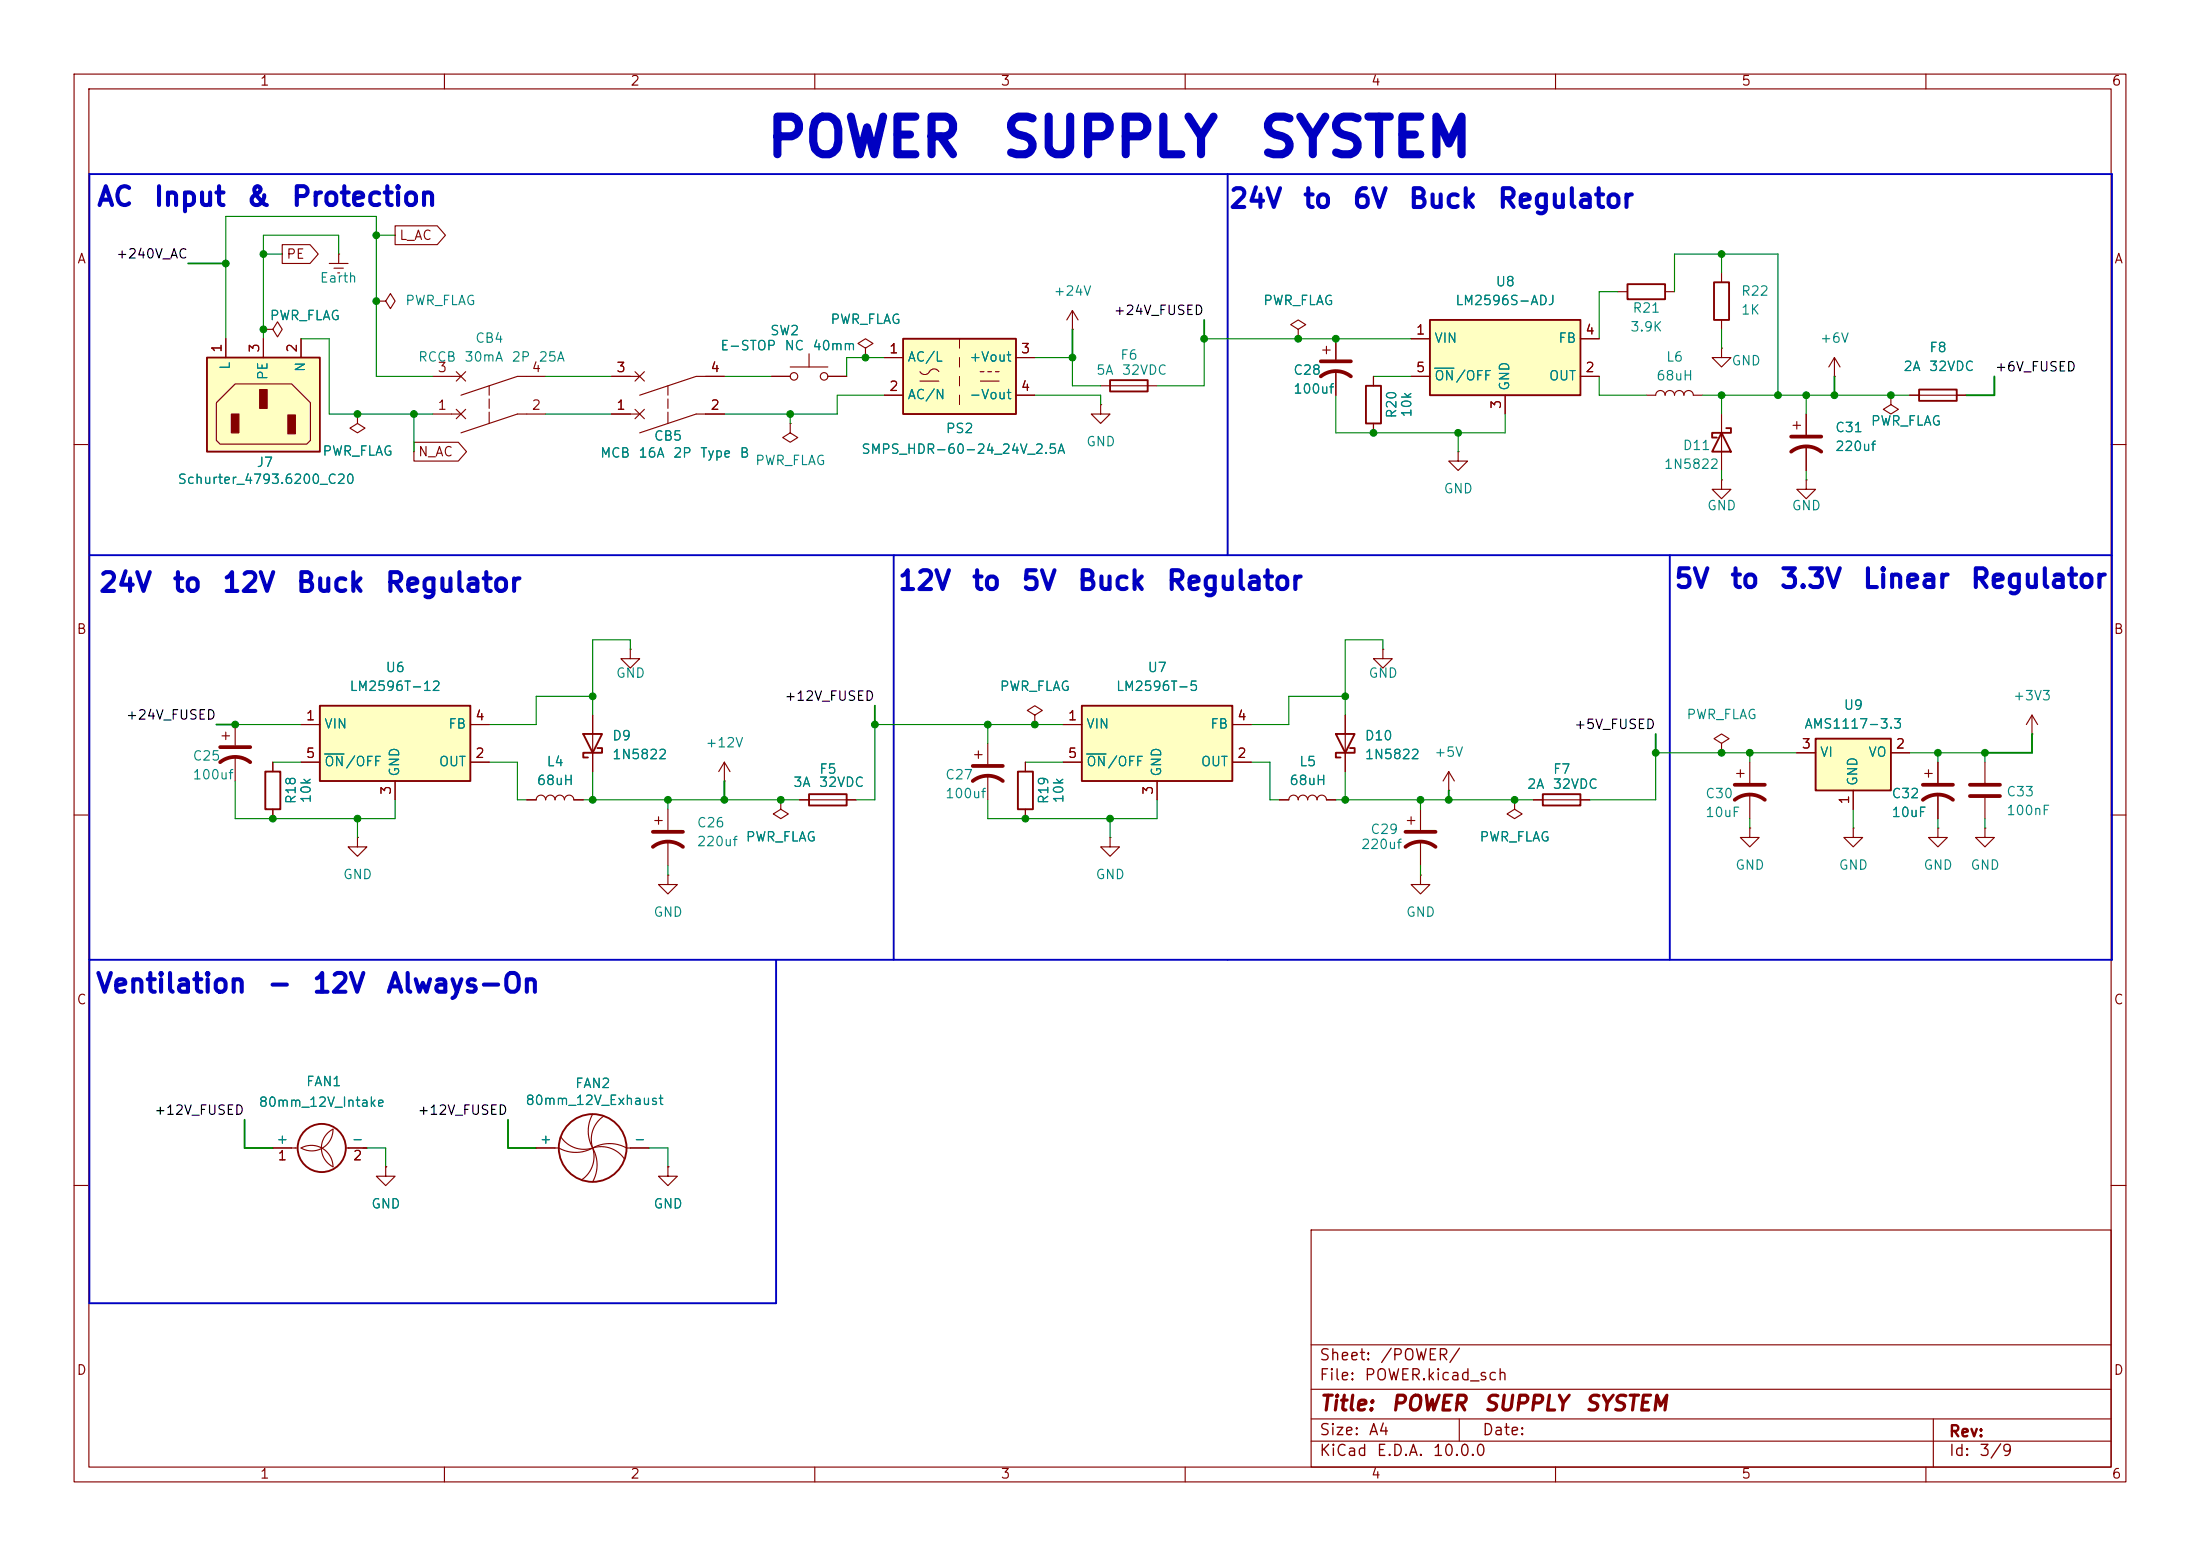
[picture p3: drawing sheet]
<svg xmlns="http://www.w3.org/2000/svg" width="297mm" height="210mm" viewBox="0 0 297 210" stroke-linecap="round" stroke-linejoin="round" font-family="sans-serif">
<g fill="none" stroke="#840000" stroke-width=".15">
<path d="M10 10h277v190h-277zM12 12h273v186h-273zM60 10v2M110 10v2M160 10v2M210 10v2M260 10v2M232.4 36.8v1.3M175.3 44.5l1-.7-1-.6-1.1 .6 1.1 .7v1.2M175.3 45.7h.1M222.2 53.3h1.3a.64 .64 0 0 1 .7-.6 .64 .64 0 0 1 .6 .6 .64 .64 0 0 1 .6-.6 .64 .64 0 0 1 .7 .6 .64 .64 0 0 1 .6-.6 .64 .64 0 0 1 .6 .6 .64 .64 0 0 1 .7-.6 .64 .64 0 0 1 .6 .6h1.3M232.4 47v1.3h1.3l-1.3 1.2-1.3-1.2h1.3"/>
<path d="M232.4 47h.1M232.4 43.2v1.3M242.1 57.4h1M242.6 56.9v1M243.8 55.9v2.8M247.6 50.8h.1M247.6 48.3l-.7 1.2M247.6 48.3l.8 1.2M247.6 48.3v2.5M255.3 53.3v1.3l1 .6-1 .7-1-.7 1-.6M255.3 53.3h.1M257.8 53.3h7.6"/>
<path d="M10 60h2M243.8 60.2v3.3M285 60h2M30 99.3h1M30.5 98.8v1M31.7 97.8v2.8M274.3 99.1h.1M274.3 96.5l-.7 1.3M274.3 96.5l.8 1.3M274.3 96.5v2.6M10 110h2M31.7 102.1v3.3"/>
<path d="M36.8 102.9v1.2M36.8 109.2v1.3M172.7 108h1.3a.64 .64 0 0 1 .6-.7 .64 .64 0 0 1 .7 .7 .64 .64 0 0 1 .6-.7 .64 .64 0 0 1 .6 .7 .64 .64 0 0 1 .7-.7 .64 .64 0 0 1 .6 .7 .64 .64 0 0 1 .6-.7 .64 .64 0 0 1 .7 .7h1.2M190 110.7h1M190.5 110.2v1.1M191.8 118.1v1.3h1.2l-1.2 1.3-1.3-1.3h1.3M191.8 118.1h.1M191.8 109.2v2.8M191.8 113.5v3.3M195.6 106.7h.1M195.6 104.1l-.8 1.3M195.6 104.1l.7 1.3"/>
<path d="M195.6 104.1v2.6M204.5 108v1.2l1 .7-1 .6-1-.6 1-.7M204.5 108h.1M207 108h7.6M232.4 100.3l1-.6-1-.6-1 .6 1 .6v1.3M232.4 101.6h.1M236.2 111.8v1.2h1.3l-1.3 1.3-1.3-1.3h1.3M236.2 111.8h.1M259.8 104.4h1.1M260.3 103.9v1M261.6 111.8v1.2h1.3l-1.3 1.3-1.3-1.3h1.3M261.6 111.8h.1"/>
<path d="M261.6 102.9v2.8M261.6 107.2v3.3M268 111.8v1.2h1.2l-1.2 1.3-1.3-1.3h1.3M268 111.8h.1M268 102.9v2.8M268 107.7v2.8M285 110h2M10 160h2M177 166h108v32h-108zM285 160h2M60 198v2M110 198v2"/>
<path d="M160 198v2M177 194.5h108M177 191.5h108M177 187.5h108M177 181.5h108M197 191.5v3M210 198v2M260 198v2M261 191.5v6.5"/>
</g>
<path d="M241.8 58.9h4.1M241.8 61a3.3 3.3 0 0 1 4.1 0M29.7 102.9a3.3 3.3 0 0 1 4.1 0M29.7 100.8h4.1M189.7 114.3a3.3 3.3 0 0 1 4.1 0M189.7 112.3h4.1M259.6 108a3.3 3.3 0 0 1 4.1 0M259.6 105.9h4.1M265.9 105.9h4.1M265.9 107.4h4.1" fill="none" stroke="#840000" stroke-width=".51"/>
<path d="M231.4 38.1h2v5.1h-2zM259.1 52.6h5.1v1.5h-5.1zM35.8 104.1h2v5.1h-2zM208.3 107.2h5.1v1.5h-5.1z" fill="none" stroke="#840000" stroke-width=".25"/>
<path d="M245.1 99.7h10.2v7h-10.2z" fill="#ffffc2"/>
<path d="M232.4 58.4l1.3 2.6h-2.6zM233 57.8h.7v.6h-2.6v.7h.7M78.7 99.1h2.6l-1.3 2.5zM245.1 99.7h10.2v7h-10.2zM80.6 101h.7v.6h-2.6v.6h.7M109.2 107.2h5.1v1.5h-5.1z" fill="none" stroke="#840000" stroke-width=".25"/>
<g fill="none" stroke="#840000" stroke-width=".15">
<path d="M58.4 50.8h3.8M58.4 55.9h3.8M61.6 55.2l1.3 1.3M61.6 50.2l1.3 1.2M62.9 55.2l-1.3 1.3M62.9 50.2l-1.3 1.2M66 52.1v1.2M66 53.8v1.3M66 55.6v1.6M73.7 50.8h-3.9l-7.6 2.5M73.7 55.9h-3.9l-7.6 2.5M82.5 50.8h3.9"/>
<path d="M82.5 55.9h3.9M85.7 55.2l1.3 1.3M85.7 50.2l1.3 1.2M87 55.2l-1.3 1.3M87 50.2l-1.3 1.2M90.2 52.1v1.2M90.2 53.8v1.3M90.2 55.6v1.6M97.8 50.8h-3.8l-7.6 2.5M97.8 55.9h-3.8l-7.6 2.5M104.1 50.8h2.6M106.7 57.2v1.2l1 .7-1 .6-1-.6 1-.7"/>
<path d="M106.7 57.2h.1M106.7 49.5h5.1M109.2 47.8v1.7M111.8 50.8h2.5M116.8 47l1.1-.6-1.1-.7-1 .7 1 .6v1.3M116.8 48.3h.1M144.8 44.5h.1M144.8 41.9l-.8 1.3M144.8 41.9l.7 1.3M144.8 41.9v2.6M232.4 55.9v7.6M196.8 61v1.2h1.3l-1.3 1.3-1.2-1.3h1.2"/>
<path d="M196.8 61h.1M232.4 64.8v1.2h1.3l-1.3 1.3-1.3-1.3h1.3M232.4 64.8h.1M243.8 64.8v1.2h1.3l-1.3 1.3-1.2-1.3h1.2M243.8 64.8h.1M80 96.5v7.6M85.1 87.6v1.3h1.3l-1.3 1.3-1.3-1.3h1.3M85.1 87.6h.1M71.1 108h1.3a.64 .64 0 0 1 .6-.7 .64 .64 0 0 1 .7 .7 .64 .64 0 0 1 .6-.7 .64 .64 0 0 1 .6 .7 .64 .64 0 0 1 .7-.7 .64 .64 0 0 1 .6 .7 .64 .64 0 0 1 .6-.7 .64 .64 0 0 1 .7 .7h1.2M97.8 105.4h.1M97.8 102.9l-.8 1.2M97.8 102.9l.8 1.2"/>
<path d="M97.8 102.9v2.5M107.9 108h7.7M131.6 101.9h1M132.1 101.3v1.1M133.3 100.3v2.8M133.3 104.6v3.4M234.4 104.4h1.1M234.9 103.9v1M236.2 102.9v2.8M236.2 107.2v3.3M242.6 101.6h2.5M250.2 111.8v1.2h1.3l-1.3 1.3-1.3-1.3h1.3"/>
<path d="M250.2 111.8h.1M250.2 106.7v2.5M255.3 101.6h2.5"/>
<circle cx="107.2" cy="50.8" r=".51"/>
<circle cx="111.3" cy="50.8" r=".51"/>
</g>
<path d="M131.3 105.4a3.3 3.3 0 0 1 4.1 0M131.3 103.4h4.1M234.2 108a3.3 3.3 0 0 1 4.1 0M234.2 105.9h4.1" fill="none" stroke="#840000" stroke-width=".51"/>
<path d="M121.9 45.7h15.3v10.2h-15.3z" fill="#ffffc2"/>
<path d="M121.9 45.7h15.3v10.2h-15.3zM149.9 51.3h5v1.5h-5z" fill="none" stroke="#840000" stroke-width=".25"/>
<g fill="none" stroke="#840000" stroke-width=".15">
<path d="M119.4 48.3h2.5M119.4 53.3h2.5M124.2 50.2a.77 .77 0 0 0 .8 .3 .77 .77 0 0 0 .6-.5 .73 .73 0 0 1 1.1 .2M124.2 51.4h2.5M129.5 45.7v1.3M129.5 48.3v1.2M129.5 50.8v1.3M129.5 53.3v1.3M132.3 51.4h2.6M132.3 50.2h.5M133.3 50.2h.6M134.4 50.2h.5"/>
<path d="M137.2 48.3h2.5M137.2 53.3h2.5M148.6 54.6v1.3h1.3l-1.3 1.3-1.3-1.3h1.3M148.6 54.6h.1M148.6 52.1h7.6"/>
</g>
<path d="M193 43.2h20.4v10.1h-20.4z" fill="#ffffc2"/>
<path d="M193 43.2h20.4v10.1h-20.4z" fill="none" stroke="#840000" stroke-width=".25"/>
<path d="M190.5 45.7h2.5M190.5 50.8h2.5M203.2 53.3v2.6M213.4 45.7h2.5M213.4 50.8h2.5" fill="none" stroke="#840000" stroke-width=".15"/>
<path d="M193.7 49.7h2.6" fill="none" stroke="#008484" stroke-width=".15"/>
<path d="M146 95.3h20.4v10.1h-20.4z" fill="#ffffc2"/>
<g fill="none" stroke="#840000" stroke-width=".25">
<path d="M219.7 38.4h5.1v2h-5.1zM184.4 52.1h2v5.1h-2zM146 95.3h20.4v10.1h-20.4zM180.3 99.1h2.6l-1.3 2.5zM137.4 104.1h2v5.1h-2zM182.2 101h.7v.6h-2.6v.6h.7"/>
<circle cx="80" cy="154.9" r="4.6"/>
</g>
<g fill="none" stroke="#840000" stroke-width=".15">
<path d="M44.4 35.6h2.6M45.1 36.2h1.3M45.6 36.8h.2M45.7 34.3h.1M45.7 34.3v1.3M218.4 39.4h1.3M224.8 39.4h1.3M35.6 44.5h1.2l.7-1.1 .6 1.1-.6 1-.7-1M35.6 44.5h.1M48.3 55.9v1.3l1 .6-1 .6-1.1-.6 1.1-.6M48.3 55.9h.1M50.8 40.6h1.3l.6-1 .6 1-.6 1.1-.6-1.1"/>
<path d="M50.8 40.6h.1M178.6 47.2h1M179.1 46.7v1.1M180.3 45.7v2.8M180.3 50v3.3M185.4 50.8v1.3M185.4 57.2v1.2M139.7 96.5l1-.6-1-.6-1 .6 1 .6v1.3M139.7 97.8h.1M143.5 97.8h2.5M166.4 97.8h2.5M181.6 96.5v7.6"/>
<path d="M186.7 87.6v1.3h1.3l-1.3 1.3-1.3-1.3h1.3M186.7 87.6h.1M88.4 110.7h1M88.9 110.2v1.1M90.2 118.1v1.3h1.2l-1.2 1.3-1.3-1.3h1.3M90.2 118.1h.1M90.2 109.2v2.8M90.2 113.5v3.3M105.4 108v1.2l1 .7-1 .6-1-.6 1-.7M105.4 108h.1M138.4 102.9v1.2M138.4 109.2v1.3"/>
<path d="M143.5 102.9h2.5M149.9 113v1.3h1.2l-1.2 1.3-1.3-1.3h1.3M149.9 113h.1M156.2 105.4v2.6M166.4 102.9h2.5M72.4 154.9h3a4.7 4.7 0 0 0 4.6 0M75.7 153.4a3.8 3.8 0 0 0 4.3 1.5M80 154.9a4.7 4.7 0 0 1 4.6 0h3M80 154.9a3.8 3.8 0 0 1 4.3 1.6M80 154.9a4.7 4.7 0 0 1 0 4.6M80 154.9a3.8 3.8 0 0 1-1.5 4.4M80 150.4a4.7 4.7 0 0 0 0 4.5"/>
<path d="M81.5 150.6a3.8 3.8 0 0 0-1.5 4.3M90.2 157.5v1.3h1.2l-1.2 1.2-1.3-1.2h1.3M90.2 157.5h.1"/>
</g>
<path d="M146.7 101.8h2.6" fill="none" stroke="#008484" stroke-width=".15"/>
<path d="M178.3 50.8a3.3 3.3 0 0 1 4.1 0M178.3 48.8h4.1M88.1 114.3a3.3 3.3 0 0 1 4.1 0M88.1 112.3h4.1" fill="none" stroke="#840000" stroke-width=".51"/>
<g fill="#ffffc2">
<path d="M27.9 48.3h15.3v12.7h-15.3z"/>
<path d="M29.2 54.4l2.5-2.6h7.7l2.5 2.6v5l-.5 .5h-11.7l-.5-.5z"/>
</g>
<g fill="none" stroke="#840000" stroke-width=".25">
<path d="M27.9 48.3h15.3v12.7h-15.3z"/>
<circle cx="43.4" cy="154.9" r="3.3"/>
</g>
<path d="M29.2 54.4l2.5-2.6h7.7l2.5 2.6v5l-.5 .5h-11.7l-.5-.5zM30.5 45.7v2.6M35.6 45.7v2.6M40.6 45.7v2.6M48.3 113v1.3h1.2l-1.2 1.3-1.3-1.3h1.3M48.3 113h.1M36.8 154.9h3.4M40.6 154.9a2.92 2.92 0 0 1 4.4 2.6 2.84 2.84 0 0 1-1.6-2.6 2.84 2.84 0 0 1 1.6-2.5 2.86 2.86 0 0 1-4.4 2.5zM46.7 154.9h2.8M52.1 157.5v1.3h1.2l-1.2 1.2-1.3-1.2h1.3M52.1 157.5h.1" fill="none" stroke="#840000" stroke-width=".15"/>
<g fill="#840000" stroke="#840000" stroke-width=".15">
<path d="M38.9 56h1v2.5h-1z"/>
<path d="M31.2 55.9h1.1v2.5h-1.1z"/>
<path d="M35.1 52.6h1v2.5h-1z"/>
</g>
<path d="M43.2 95.3h20.3v10.1h-20.3z" fill="#ffffc2"/>
<path d="M43.2 95.3h20.3v10.1h-20.3z" fill="none" stroke="#840000" stroke-width=".25"/>
<g fill="none" stroke="#840000" stroke-width=".15">
<path d="M38.1 33h3.8l1.1 1.3-1.1 1.3h-3.8zM53.3 30.5h5.7l1.1 1.3-1.1 1.2h-5.7zM30.5 45.7v2.6M35.6 44.5h.1M35.6 45.7v2.6M40.6 45.7v2.6M48.3 55.9h.1M55.9 59.7h6l1.1 1.3-1.1 1.2h-6zM82.5 50.8h2.6M82.5 55.9h2.6M95.2 50.8h2.6M95.2 55.9h2.6"/>
<path d="M104.1 50.8h2.6M111.8 50.8h2.5M116.8 48.3h.1M119.4 48.3h2.5M119.4 53.3h2.5M137.2 48.3h2.5M137.2 53.3h2.5M175.3 45.7h.1M180.3 45.7v2.8M180.3 50v3.3M185.4 50.8v1.3M185.4 57.2v1.2"/>
<path d="M190.5 50.8h2.5M190.5 45.7h2.5M203.2 53.3v2.6M213.4 50.8h2.5M213.4 45.7h2.5M243.8 55.9v2.8M255.3 53.3h.1M257.8 53.3h1.3M264.2 53.3h1.2M243.8 60.2v3.3M40.6 97.8h2.6M63.5 97.8h2.5"/>
<path d="M80 96.5v2.6M139.7 97.8h.1M143.5 97.8h2.5M166.4 97.8h2.5M181.6 96.5v2.6M36.8 102.9v1.2M36.8 109.2v1.3M40.6 102.9h2.6M53.3 105.4v2.6M63.5 102.9h2.5M71.1 108h1.3M77.5 108h1.2"/>
<path d="M80 101.6v2.5M105.4 108h.1M107.9 108h1.3M114.3 108h1.3M138.4 102.9v1.2M138.4 109.2v1.3M143.5 102.9h2.5M156.2 105.4v2.6M166.4 102.9h2.5M172.7 108h1.3M179.1 108h1.2M181.6 101.6v2.5"/>
<path d="M204.5 108h.1M207 108h1.3M213.4 108h1.2M242.6 101.6h2.5M250.2 106.7v2.5M255.3 101.6h2.5M261.6 102.9v2.8M261.6 107.2v3.3M36.8 154.9h2.6M47 154.9h2.5M52.1 157.5h.1M72.4 154.9h2.5"/>
<path d="M85.1 154.9h2.5M90.2 157.5h.1"/>
</g>
<path d="M193.7 49.7h2.6M43.8 101.8h2.6M146.7 101.8h2.6" fill="none" stroke="#008484" stroke-width=".15"/>
<path d="M165.7 23.5v51.4M12.1 74.9h273M120.6 74.9v54.6M225.4 74.9v54.6M12.1 129.5h273v-106h-273v152.4h92.7v-46.4" fill="none" stroke="#0000c2" stroke-width=".25"/>
<g fill="none" stroke="#008400" stroke-width=".15">
<path d="M35.6 34.3h2.5M45.7 34.3v-2.5h-10.1v13.9M50.8 31.8h2.5M218.4 39.4h-2.5v6.3M226.1 39.4v-5.1h13.9v19M232.4 34.3v2.5M30.5 45.7v-16.5h20.3v21.6h7.6M40.6 45.7h3.8v10.2h14M55.9 55.9v5.1M73.7 50.8h8.8M73.7 55.9h8.8M97.8 50.8h6.3"/>
<path d="M106.7 55.9v1.3M119.4 53.3h-6.4v2.6h-15.2M119.4 48.3h-5.1v2.5M139.7 48.3h5.1v3.8h3.8M139.7 53.3h8.9v1.3M180.3 53.3v5.1h22.9v-2.5M185.4 50.8h5.1M190.5 45.7h-27.9v6.4h-6.4M196.8 58.4v2.6M215.9 50.8v2.5h6.3M229.9 53.3h27.9M232.4 44.5v2.5"/>
<path d="M232.4 53.3v2.6M243.8 53.3v2.6M232.4 63.5v1.3M243.8 63.5v1.3M31.7 97.8h8.9M80 94h-7.6v3.8h-6.4M85.1 87.6v-1.2h-5.1v10.1M133.3 97.8v2.5M143.5 97.8h-25.4v10.2h-2.5M181.6 94h-7.6v3.8h-5.1M186.7 87.6v-1.2h-5.1v10.1M31.7 105.4v5.1h21.6v-2.5"/>
<path d="M36.8 102.9h3.8M48.3 110.5v2.5M66 102.9h3.8v5.1h1.3M78.7 108h29.2M80 104.1v3.9M90.2 108v1.2M90.2 116.8v1.3M133.3 108v2.5h22.9v-2.5M138.4 102.9h5.1M149.9 110.5v2.5M168.9 102.9h2.5v5.1h1.3M180.3 108h26.7"/>
<path d="M181.6 104.1v3.9M191.8 108v1.2M191.8 116.8v1.3M236.2 101.6v1.3M236.2 110.5v1.3M242.6 101.6h-19.1v6.4h-8.9M250.2 109.2v2.6M257.8 101.6h10.2v1.3M261.6 101.6v1.3M261.6 110.5v1.3M268 110.5v1.3M49.5 154.9h2.6v2.6"/>
<path d="M87.6 154.9h2.6v2.6"/>
</g>
<g fill="none" stroke="#008400" stroke-width=".25">
<path d="M25.4 35.6h5.1M144.8 44.5v3.8M162.6 43.2v2.5M247.6 50.8v2.5M269.2 50.8v2.5h-3.8M29.2 97.8h2.5M118.1 95.3v2.5M223.5 99.1v2.5M274.3 99.1v2.5h-6.3M97.8 105.4v2.6M195.6 106.7v1.3M33 151.1v3.8h3.8"/>
<path d="M68.6 151.1v3.8h3.8"/>
</g>
<g fill="#008400" stroke="#008400" stroke-width=".14">
<circle cx="50.8" cy="31.8" r=".46"/>
<circle cx="48.3" cy="55.9" r=".46"/>
<circle cx="55.9" cy="55.9" r=".46"/>
<circle cx="35.6" cy="44.5" r=".46"/>
<circle cx="50.8" cy="40.6" r=".46"/>
<circle cx="30.5" cy="35.6" r=".46"/>
<circle cx="35.6" cy="34.3" r=".46"/>
<circle cx="138.4" cy="110.5" r=".46"/>
<circle cx="133.3" cy="97.8" r=".46"/>
<circle cx="97.8" cy="108" r=".46"/>
<circle cx="105.4" cy="108" r=".46"/>
<circle cx="80" cy="94" r=".46"/>
<circle cx="80" cy="108" r=".46"/>
<circle cx="48.3" cy="110.5" r=".46"/>
<circle cx="118.1" cy="97.8" r=".46"/>
<circle cx="90.2" cy="108" r=".46"/>
<circle cx="36.8" cy="110.5" r=".46"/>
<circle cx="31.7" cy="97.8" r=".46"/>
<circle cx="175.3" cy="45.7" r=".46"/>
<circle cx="162.6" cy="45.7" r=".46"/>
<circle cx="139.7" cy="97.8" r=".46"/>
<circle cx="149.9" cy="110.5" r=".46"/>
<circle cx="232.4" cy="101.6" r=".46"/>
<circle cx="240" cy="53.3" r=".46"/>
<circle cx="232.4" cy="34.3" r=".46"/>
<circle cx="232.4" cy="53.3" r=".46"/>
<circle cx="268" cy="101.6" r=".46"/>
<circle cx="247.6" cy="53.3" r=".46"/>
<circle cx="255.3" cy="53.3" r=".46"/>
<circle cx="236.2" cy="101.6" r=".46"/>
<circle cx="180.3" cy="45.7" r=".46"/>
<circle cx="204.5" cy="108" r=".46"/>
<circle cx="191.8" cy="108" r=".46"/>
<circle cx="195.6" cy="108" r=".46"/>
<circle cx="181.6" cy="94" r=".46"/>
<circle cx="181.6" cy="108" r=".46"/>
<circle cx="223.5" cy="101.6" r=".46"/>
<circle cx="185.4" cy="58.4" r=".46"/>
<circle cx="196.8" cy="58.4" r=".46"/>
<circle cx="261.6" cy="101.6" r=".46"/>
<circle cx="243.8" cy="53.3" r=".46"/>
<circle cx="116.8" cy="48.3" r=".46"/>
<circle cx="106.7" cy="55.9" r=".46"/>
<circle cx="144.8" cy="48.3" r=".46"/>
</g>
<g font-size="5.1" fill="#0000c2">
<text x="103.2" y="22.4">POWER</text>
<text x="135" y="22.4">SUPPLY</text>
<text x="169.7" y="22.4">SYSTEM</text>
</g>
<g font-size="2.5" fill="#0000c2">
<text x="12.9" y="28.4">AC</text>
<text x="20.6" y="28.4">Input</text>
<text x="33.1" y="28.4">&amp;</text>
<text x="39.2" y="28.4">Protection</text>
<text x="165.8" y="28.7">24V</text>
<text x="175.8" y="28.7">to</text>
<text x="182.5" y="28.7">6V</text>
<text x="190" y="28.7">Buck</text>
<text x="202" y="28.7">Regulator</text>
<text x="13.2" y="80.5">24V</text>
<text x="23.2" y="80.5">to</text>
<text x="29.9" y="80.5">12V</text>
<text x="39.8" y="80.5">Buck</text>
<text x="51.9" y="80.5">Regulator</text>
<text x="121.1" y="80.3">12V</text>
<text x="131.1" y="80.3">to</text>
<text x="137.8" y="80.3">5V</text>
<text x="145.3" y="80.3">Buck</text>
<text x="157.3" y="80.3">Regulator</text>
<text x="225.9" y="80">5V</text>
<text x="233.4" y="80">to</text>
<text x="240.1" y="80">3.3V</text>
<text x="251.3" y="80">Linear</text>
<text x="265.9" y="80">Regulator</text>
<text x="12.8" y="134.6">Ventilation</text>
<text x="35.9" y="134.6">-</text>
<text x="42" y="134.6">12V</text>
<text x="52" y="134.6">Always-On</text>
</g>
<g font-size="2" fill="#840000">
<text x="178" y="190.9">Title:</text>
<text x="187.7" y="190.9">POWER</text>
<text x="200.2" y="190.9">SUPPLY</text>
<text x="213.8" y="190.9">SYSTEM</text>
</g>
<g font-size="1.5" fill="#840000">
<text x="178" y="184">Sheet:</text>
<text x="186.2" y="184">/POWER/</text>
<text x="178" y="186.7">File:</text>
<text x="184.1" y="186.7">POWER.kicad_sch</text>
<text x="178" y="196.9">KiCad</text>
<text x="178" y="194.1">Size:</text>
<text x="184.7" y="194.1">A4</text>
<text x="185.7" y="196.9">E.D.A.</text>
<text x="193.3" y="196.9">10.0.0</text>
<text x="200" y="194.1">Date:</text>
<text x="263" y="194.3">Rev:</text>
<text x="263" y="196.9">Id:</text>
<text x="267.1" y="196.9">3/9</text>
</g>
<g font-size="1.3" fill="#840000">
<text x="35" y="11.9">1</text>
<text x="85" y="11.9">2</text>
<text x="135" y="11.9">3</text>
<text x="185" y="11.9">4</text>
<text x="235" y="11.9">5</text>
<text x="285" y="11.9">6</text>
<text x="10.3" y="35.9">A</text>
<text x="38.6" y="35.2">PE</text>
<text x="53.8" y="32.7">L_AC</text>
<text x="285.3" y="35.9">A</text>
<text x="30.2" y="47.7" transform="rotate(-90 30.2 47.7)">1</text>
<text x="35.3" y="47.7" transform="rotate(-90 35.3 47.7)">3</text>
<text x="40.4" y="47.7" transform="rotate(-90 40.4 47.7)">2</text>
<text x="191.1" y="45.5">1</text>
<text x="213.9" y="45.5">4</text>
<text x="59" y="50.5">3</text>
<text x="71.7" y="50.5">4</text>
<text x="83.1" y="50.5">3</text>
<text x="95.8" y="50.5">4</text>
<text x="119.9" y="48">1</text>
<text x="119.9" y="53.1">2</text>
<text x="137.7" y="48">3</text>
<text x="137.7" y="53.1">4</text>
<text x="191.1" y="50.5">5</text>
<text x="213.9" y="50.5">2</text>
<text x="59" y="55.6">1</text>
<text x="71.7" y="55.6">2</text>
<text x="83.1" y="55.6">1</text>
<text x="95.8" y="55.6">2</text>
<text x="202.9" y="55.3" transform="rotate(-90 202.9 55.3)">3</text>
<text x="56.4" y="61.9">N_AC</text>
<text x="10.3" y="85.9">B</text>
<text x="285.3" y="85.9">B</text>
<text x="41.2" y="97.5">1</text>
<text x="64.1" y="97.5">4</text>
<text x="144.1" y="97.5">1</text>
<text x="166.9" y="97.5">4</text>
<text x="243.1" y="101.3">3</text>
<text x="255.8" y="101.3">2</text>
<text x="41.2" y="102.6">5</text>
<text x="53.1" y="107.4" transform="rotate(-90 53.1 107.4)">3</text>
<text x="64.1" y="102.6">2</text>
<text x="144.1" y="102.6">5</text>
<text x="156" y="107.4" transform="rotate(-90 156 107.4)">3</text>
<text x="166.9" y="102.6">2</text>
<text x="249.9" y="108.7" transform="rotate(-90 249.9 108.7)">1</text>
<text x="10.3" y="135.9">C</text>
<text x="285.3" y="135.9">C</text>
<text x="37.4" y="156.9">1</text>
<text x="47.6" y="156.9">2</text>
<text x="10.3" y="185.9">D</text>
<text x="285.3" y="185.9">D</text>
<text x="35" y="199.9">1</text>
<text x="85" y="199.9">2</text>
<text x="135" y="199.9">3</text>
<text x="185" y="199.9">4</text>
<text x="235" y="199.9">5</text>
<text x="285" y="199.9">6</text>
</g>
<g font-size="1.3">
<text x="15.6" y="35.2">+240V_AC</text>
<text x="150.3" y="42.8">+24V_FUSED</text>
<text x="269.2" y="50.5">+6V_FUSED</text>
<text x="105.8" y="94.9">+12V_FUSED</text>
<text x="16.9" y="97.4">+24V_FUSED</text>
<text x="212.4" y="98.7">+5V_FUSED</text>
<text x="20.7" y="150.8">+12V_FUSED</text>
<text x="56.3" y="150.8">+12V_FUSED</text>
</g>
<g font-size="1.3" fill="#008484">
<text x="43.1" y="38.5">Earth</text>
<text x="54.6" y="41.5">PWR_FLAG</text>
<text x="142.1" y="40.2">+24V</text>
<text x="170.4" y="41.5">PWR_FLAG</text>
<text x="196.4" y="41.5">LM2596S-ADJ</text>
<text x="201.8" y="39">U8</text>
<text x="235" y="40.2">R22</text>
<text x="36.3" y="43.5">PWR_FLAG</text>
<text x="64.1" y="46.6">CB4</text>
<text x="97.2" y="47.6">E-STOP</text>
<text x="103.9" y="45.6">SW2</text>
<text x="105.8" y="47.6">NC</text>
<text x="109.6" y="47.6">40mm</text>
<text x="112" y="44">PWR_FLAG</text>
<text x="193.5" y="46.6">VIN</text>
<text x="210.3" y="46.6">FB</text>
<text x="220" y="45.1">3.9K</text>
<text x="220.3" y="42.5">R21</text>
<text x="235" y="42.8">1K</text>
<text x="245.6" y="46.6">+6V</text>
<text x="260.4" y="47.9">F8</text>
<text x="31.3" y="50" transform="rotate(-90 31.3 50)">L</text>
<text x="36.4" y="51.4" transform="rotate(-90 36.4 51.4)">PE</text>
<text x="41.5" y="50.3" transform="rotate(-90 41.5 50.3)">N</text>
<text x="56.4" y="49.1">RCCB</text>
<text x="62.6" y="49.1">30mA</text>
<text x="69" y="49.1">2P</text>
<text x="72.6" y="49.1">25A</text>
<text x="122.4" y="49.1">AC/L</text>
<text x="130.8" y="49.1">+Vout</text>
<text x="147.9" y="50.9">5A</text>
<text x="151.1" y="48.9">F6</text>
<text x="151.4" y="50.9">32VDC</text>
<text x="174.5" y="50.9">C28</text>
<text x="174.5" y="53.4">100uf</text>
<text x="193.5" y="51.7">ON/OFF</text>
<text x="204.1" y="52.8" transform="rotate(-90 204.1 52.8)">GND</text>
<text x="209" y="51.7">OUT</text>
<text x="223.5" y="51.7">68uH</text>
<text x="224.8" y="49.1">L6</text>
<text x="233.7" y="49.6">GND</text>
<text x="256.9" y="50.4">2A</text>
<text x="260.3" y="50.4">32VDC</text>
<text x="88.2" y="59.8">CB5</text>
<text x="122.4" y="54.2">AC/N</text>
<text x="127.6" y="58.8">PS2</text>
<text x="130.8" y="54.2">-Vout</text>
<text x="188.8" y="56.6" transform="rotate(-90 188.8 56.6)">R20</text>
<text x="190.9" y="56.4" transform="rotate(-90 190.9 56.4)">10k</text>
<text x="247.7" y="58.6">C31</text>
<text x="252.5" y="57.8">PWR_FLAG</text>
<text x="23.9" y="65.6">Schurter_4793.6200_C20</text>
<text x="34.6" y="63.3">J7</text>
<text x="43.4" y="61.8">PWR_FLAG</text>
<text x="80.9" y="62.1">MCB</text>
<text x="86.1" y="62.1">16A</text>
<text x="90.8" y="62.1">2P</text>
<text x="94.4" y="62.1">Type</text>
<text x="99.8" y="62.1">B</text>
<text x="101.9" y="63.1">PWR_FLAG</text>
<text x="116.2" y="61.6">SMPS_HDR-60-24_24V_2.5A</text>
<text x="146.6" y="60.6">GND</text>
<text x="224.5" y="63.6">1N5822</text>
<text x="227.1" y="61.1">D11</text>
<text x="247.7" y="61.2">220uf</text>
<text x="194.8" y="66.9">GND</text>
<text x="230.4" y="69.2">GND</text>
<text x="241.8" y="69.2">GND</text>
<text x="47.1" y="93.6">LM2596T-12</text>
<text x="52" y="91">U6</text>
<text x="83.1" y="91.8">GND</text>
<text x="134.9" y="93.6">PWR_FLAG</text>
<text x="150.6" y="93.6">LM2596T-5</text>
<text x="154.8" y="91">U7</text>
<text x="184.7" y="91.8">GND</text>
<text x="271.7" y="94.8">+3V3</text>
<text x="43.7" y="98.7">VIN</text>
<text x="60.4" y="98.7">FB</text>
<text x="82.6" y="100.2">D9</text>
<text x="95.1" y="101.2">+12V</text>
<text x="146.6" y="98.7">VIN</text>
<text x="163.3" y="98.7">FB</text>
<text x="184.2" y="100.2">D10</text>
<text x="227.6" y="97.4">PWR_FLAG</text>
<text x="243.5" y="98.7">AMS1117-3.3</text>
<text x="248.8" y="96.1">U9</text>
<text x="25.9" y="103">C25</text>
<text x="25.9" y="105.5">100uf</text>
<text x="43.7" y="103.7">ON/OFF</text>
<text x="54.2" y="104.9" transform="rotate(-90 54.2 104.9)">GND</text>
<text x="59.2" y="103.7">OUT</text>
<text x="72.4" y="106.3">68uH</text>
<text x="73.7" y="103.7">L4</text>
<text x="82.6" y="102.8">1N5822</text>
<text x="107" y="106.5">3A</text>
<text x="110.5" y="106.5">32VDC</text>
<text x="110.5" y="104.7">F5</text>
<text x="127.5" y="105.5">C27</text>
<text x="146.6" y="103.7">ON/OFF</text>
<text x="157.1" y="104.9" transform="rotate(-90 157.1 104.9)">GND</text>
<text x="162" y="103.7">OUT</text>
<text x="174" y="106.3">68uH</text>
<text x="175.3" y="103.7">L5</text>
<text x="184.2" y="102.8">1N5822</text>
<text x="193.5" y="102.5">+5V</text>
<text x="206.1" y="106.8">2A</text>
<text x="209.5" y="106.8">32VDC</text>
<text x="209.6" y="104.7">F7</text>
<text x="245.6" y="102.5">VI</text>
<text x="251.1" y="106.2" transform="rotate(-90 251.1 106.2)">GND</text>
<text x="252.1" y="102.5">VO</text>
<text x="270.8" y="107.8">C33</text>
<text x="40.2" y="108.6" transform="rotate(-90 40.2 108.6)">R18</text>
<text x="42.3" y="108.5" transform="rotate(-90 42.3 108.5)">10k</text>
<text x="94" y="112">C26</text>
<text x="100.6" y="113.9">PWR_FLAG</text>
<text x="127.5" y="108.1">100uf</text>
<text x="141.8" y="108.6" transform="rotate(-90 141.8 108.6)">R19</text>
<text x="143.9" y="108.5" transform="rotate(-90 143.9 108.5)">10k</text>
<text x="184.9" y="112.9">C29</text>
<text x="199.7" y="113.9">PWR_FLAG</text>
<text x="230.1" y="108.1">C30</text>
<text x="230.1" y="110.6">10uF</text>
<text x="255.3" y="108.1">C32</text>
<text x="255.3" y="110.6">10uF</text>
<text x="270.8" y="110.3">100nF</text>
<text x="46.2" y="119">GND</text>
<text x="94" y="114.5">220uf</text>
<text x="147.8" y="119">GND</text>
<text x="183.7" y="114.9">220uf</text>
<text x="234.2" y="117.7">GND</text>
<text x="248.2" y="117.7">GND</text>
<text x="259.6" y="117.7">GND</text>
<text x="265.9" y="117.7">GND</text>
<text x="88.1" y="124.1">GND</text>
<text x="189.7" y="124.1">GND</text>
<text x="34.8" y="149.7">80mm_12V_Intake</text>
<text x="41.2" y="146.9">FAN1</text>
<text x="70.8" y="149.5">80mm_12V_Exhaust</text>
<text x="77.5" y="147.2">FAN2</text>
<text x="37.2" y="154.7">+</text>
<text x="47.4" y="154.7">-</text>
<text x="72.8" y="154.7">+</text>
<text x="85.5" y="154.7">-</text>
<text x="50" y="163.4">GND</text>
<text x="88.1" y="163.4">GND</text>
</g>
</svg>
